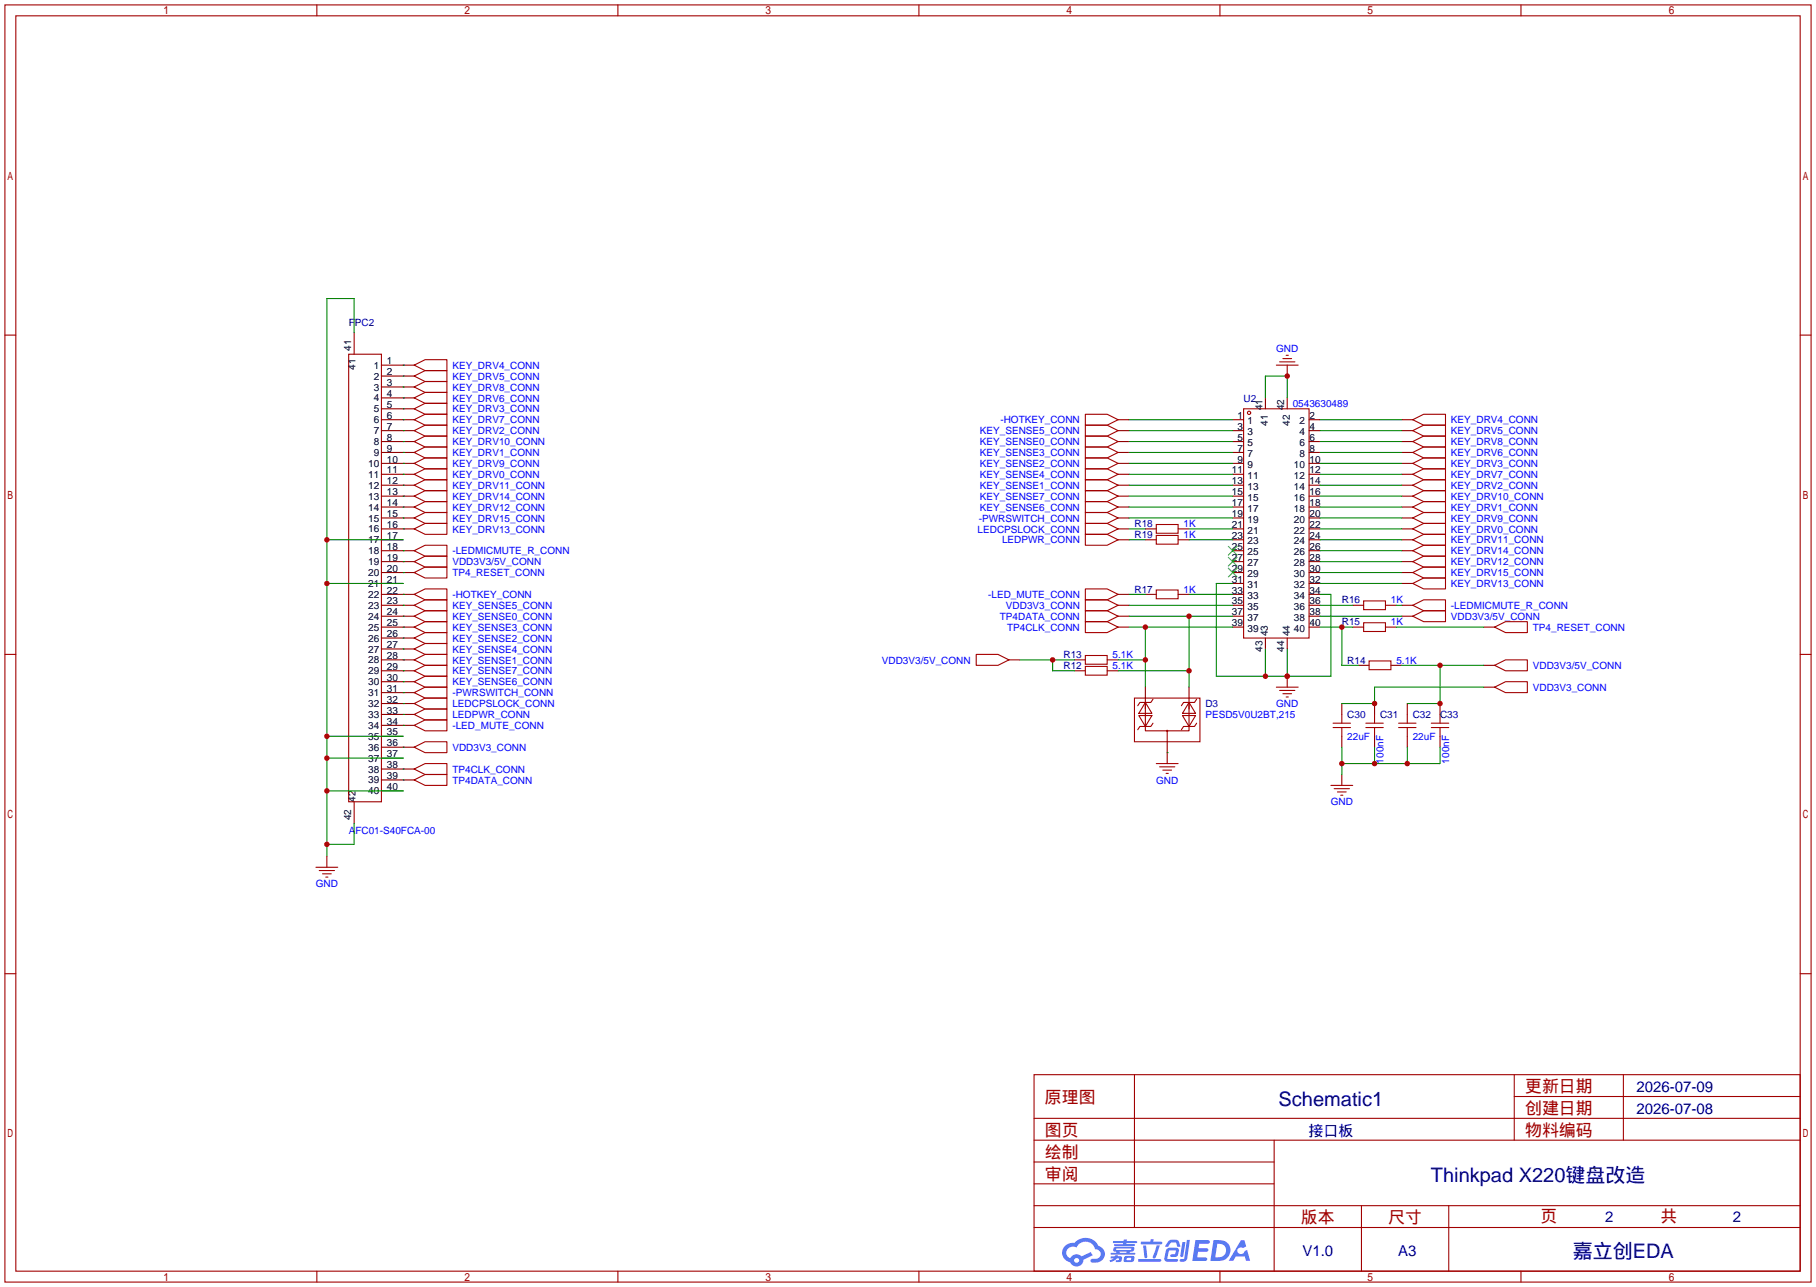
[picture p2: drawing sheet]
<svg xmlns="http://www.w3.org/2000/svg" width="423mm" height="299mm" viewBox="0 0 423 299" stroke-linecap="round" stroke-linejoin="round" font-family="sans-serif">
<g fill="none" stroke="#a10000" stroke-width=".25">
<path d="M1.1 1.1h420.4v297.2h-420.4zM3.7 3.7h415.3v292.1h-415.3zM73.7 1.1v2.6M143.8 1.1v2.6M213.9 1.1v2.6M283.9 1.1v2.6M354 1.1v2.6M1.1 78h2.6M419 78h2.5M1.1 152.3h2.6M419 152.3h2.5M1.1 226.6h2.6"/>
<path d="M419 226.6h2.5M240.7 250.1h178.3v45.7h-178.3zM264 250.1v35.5M352.4 250.1v15.2M352.4 255.1h66.6M377.8 250.1v15.2M240.7 270.4h55.8M240.7 265.3h178.3M240.7 275.5h55.8M240.7 260.2h178.3M296.5 265.3v30.5M73.7 295.8v2.5"/>
<path d="M143.8 295.8v2.5M213.9 295.8v2.5M240.7 285.6h178.3M240.7 280.5h178.3M283.9 295.8v2.5M316.9 280.5v15.3M337.2 280.5v15.3M354 295.8v2.5"/>
</g>
<g fill="#5487ff">
<path d="M278.2 288.5h2.7a.48 .48 0 0 1 .7 .5 .48 .48 0 0 1-.7 .4h-1.8l-.1 1h1.8a.43 .43 0 0 1 .4 .5 .43 .43 0 0 1-.4 .4h-2l-.2 1.3h1.7a.45 .45 0 0 1 .6 .2 .45 .45 0 0 1-.1 .6h-3.3z"/>
<path d="M288.8 288.6h.8l.4 1.4-.7 .4a.84 .84 0 0 0-1.2 .2 .84 .84 0 0 0 .3 1.2 .84 .84 0 0 0 1.2-.4l.1-.3 .6-.3 .7 2.6h-1l-.3-1h-2.1l-.6 1h-1z"/>
<path d="M275.2 289h.7l-.5 3.2a.36 .36 0 0 1-.4 .3 .36 .36 0 0 1-.3-.3z"/>
<path d="M276.2 288.5h.7l-.6 4.3a1.13 1.13 0 0 1-1.7 .6l.1-.4 .8-.1 .1-.1z"/>
<path d="M271.9 288.8l.6-.3h1.1a.77 .77 0 0 1 .8 .5l.3 1-.1 .1h-.6l-.3-.9-.2-.1h-1l-.7 1h-.6z"/>
<path d="M271.5 290.7l.5-.4h1.7a.81 .81 0 0 1 .7 .5 .81 .81 0 0 1-.2 .9 .81 .81 0 0 1-.9 .8h-.6a.32 .32 0 0 1-.3-.4 .32 .32 0 0 1 .3-.2l.8-.1 .2-.8h-1.7l-.3 1.9 2.2 .1a.32 .32 0 0 1 .3 .3 .32 .32 0 0 1-.4 .3h-2.2l-.5-.3-.1-.5z"/>
<path d="M264.9 293h5.1a.33 .33 0 0 1 .3 .3 .33 .33 0 0 1-.4 .3h-4.9l-.1-.1z"/>
<path d="M269.2 289.8h.7l-.6 2a.98 .98 0 0 1-.7 1l-.3-.3z"/>
<path d="M266 289.8h.7l.3 2.6a.34 .34 0 0 1-.3 .4 .34 .34 0 0 1-.3-.3z"/>
<path d="M265.5 288.9h2.2l.2-.5h.6l-.1 .5h1.8a.32 .32 0 0 1 .3 .4 .32 .32 0 0 1-.3 .3h-4.5l-.2-.2z"/>
<path d="M258.5 292.3h1l.1-.2h.6l-.1 .2 .9 .1 .1 .1-.1 1-1.3 .2v-.5h.7v-.4a.68 .68 0 0 0-.9 .4l-1.1 .5-.2-.4 1-.5h-.7z"/>
<path d="M259.1 288.8h2.4l.1-.4h.7l-.1 .4h2.2l.3 .2-.3 .2h-2.2l-.1 .3h1.8l.3 .2-.3 .2h-4.5l-.1-.4h2.1v-.3h-2.2l-.2-.1z"/>
<path d="M282.4 288.5l-.7 4.9h1.7a2.5 2.5 0 0 0 3-2.5 2.5 2.5 0 0 0-3.1-2.4zM283.3 289.4a1.65 1.65 0 0 1 2 1.7 1.65 1.65 0 0 1-2.1 1.5h-.4z"/>
<path d="M259.2 290.3l-.1 .8 .7 .1 .1 .3h-1.4l.1 .4h5.4l.2-.1-.2-.3h-1.1l.1-.3a.7 .7 0 0 0 .9-.2 .7 .7 0 0 0-.1-.9h-4.1zM259.8 290.5l3.5 .1-.2 .3h-3.2zM260.6 291.2h1.6l-.1 .3h-1.5z"/>
<path d="M261.7 292.4a1.05 1.05 0 0 0 0 1.2 2.91 2.91 0 0 0 2.1-.1 .98 .98 0 0 0 .1-1.2l-1.7-.1zM262.3 292.7h.8l.1 .4-.2 .2-.8-.1z"/>
<path d="M247.9 289.9a2.23 2.23 0 0 0-.6 2.3 2.23 2.23 0 0 0 1.8 1.5 1.58 1.58 0 0 0 1.7 1 1.58 1.58 0 0 0 1.3-1.6l2.2-1-.5-.8-2.1 1a1.65 1.65 0 0 0-2.6 .5 1.47 1.47 0 0 1-.7-2.1 1.47 1.47 0 0 1 2.2-.4 2.3 2.3 0 0 1 2.3-1.4 2.3 2.3 0 0 1 2 1.8 1.12 1.12 0 0 1 1.3 1 1.12 1.12 0 0 1-1.1 1.2h-.7a.45 .45 0 0 0-.6 .4 .45 .45 0 0 0 .4 .5 2.21 2.21 0 0 0 2.3-.6 2.21 2.21 0 0 0 .5-2.2 2.13 2.13 0 0 0-1.4-1.1 3.3 3.3 0 0 0-5.5-.7l-1.2 .1zM250 293.3a.6 .6 0 0 1 1.2 0 .6 .6 0 0 1-1.2 0z"/>
</g>
<g fill="none" stroke="#a10000" stroke-width=".25">
<path d="M96.4 90l2.5-1.2h5.1v2.5h-5.1zM96.4 85l2.5-1.3h5.1v2.5h-5.1zM96.4 87.5l2.5-1.3h5.1v2.6h-5.1zM96.4 97.7l2.5-1.3h5.1v2.5h-5.1zM96.4 95.1l2.5-1.2h5.1v2.5h-5.1zM96.4 92.6l2.5-1.3h5.1v2.6h-5.1zM252.6 98.9h5.1l2.5 1.3-2.5 1.3h-5.1zM252.6 96.4h5.1l2.5 1.3-2.5 1.2h-5.1zM289.4 95.1h15.3v53.4h-15.3zM328.8 97.7l2.5-1.3h5.1v2.5h-5.1zM96.4 115.4l2.5-1.2h5.1v2.5h-5.1zM96.4 112.9l2.5-1.3h5.1v2.6h-5.1z"/>
<path d="M96.4 107.8l2.5-1.2h5.1v2.5h-5.1zM96.4 105.3l2.5-1.3h5.1v2.6h-5.1zM96.4 100.2l2.5-1.3h5.1v2.6h-5.1zM96.4 118l2.5-1.3h5.1v2.6h-5.1zM96.4 110.4l2.5-1.3h5.1v2.5h-5.1zM96.4 102.7l2.5-1.2h5.1v2.5h-5.1zM252.6 111.6h5.1l2.5 1.3-2.5 1.3h-5.1zM252.6 109.1h5.1l2.5 1.3-2.5 1.2h-5.1zM252.6 101.5h5.1l2.5 1.2-2.5 1.3h-5.1zM252.6 114.2h5.1l2.5 1.2-2.5 1.3h-5.1zM252.6 116.7h5.1l2.5 1.3-2.5 1.3h-5.1zM252.6 104h5.1l2.5 1.3-2.5 1.3h-5.1z"/>
<path d="M252.6 106.6h5.1l2.5 1.2-2.5 1.3h-5.1zM252.6 119.3h5.1l2.5 1.2-2.5 1.3h-5.1zM328.8 110.4l2.5-1.3h5.1v2.5h-5.1zM328.8 100.2l2.5-1.3h5.1v2.6h-5.1zM328.8 112.9l2.5-1.3h5.1v2.6h-5.1zM328.8 115.4l2.5-1.2h5.1v2.5h-5.1zM328.8 102.7l2.5-1.2h5.1v2.5h-5.1zM328.8 107.8l2.5-1.2h5.1v2.5h-5.1zM328.8 105.3l2.5-1.3h5.1v2.6h-5.1zM328.8 118l2.5-1.3h5.1v2.6h-5.1zM96.4 130.7l2.5-1.3h5.1v2.6h-5.1zM96.4 120.5l2.5-1.2h5.1v2.5h-5.1z"/>
<path d="M96.4 123.1l2.5-1.3h5.1v2.5h-5.1zM96.4 138.3l2.5-1.3h5.1v2.6h-5.1zM96.4 128.1l2.5-1.2h5.1v2.5h-5.1zM96.4 133.2l2.5-1.2h5.1v2.5h-5.1zM252.6 139.6h5.1l2.5 1.2-2.5 1.3h-5.1zM252.6 137h5.1l2.5 1.3-2.5 1.3h-5.1zM252.6 124.3h5.1l2.5 1.3-2.5 1.3h-5.1zM252.6 121.8h5.1l2.5 1.3-2.5 1.2h-5.1zM269.1 124.6h5.1v2h-5.1zM269.1 137.3h5.1v2h-5.1zM269.1 122h5.1v2.1h-5.1zM317.4 139.8h5.1v2.1h-5.1z"/>
<path d="M328.8 135.8l2.5-1.3h5.1v2.5h-5.1zM328.8 130.7l2.5-1.3h5.1v2.6h-5.1zM328.8 123.1l2.5-1.3h5.1v2.5h-5.1zM328.8 133.2l2.5-1.2h5.1v2.5h-5.1zM328.8 128.1l2.5-1.2h5.1v2.5h-5.1zM328.8 125.6l2.5-1.3h5.1v2.6h-5.1zM328.8 120.5l2.5-1.2h5.1v2.5h-5.1zM96.4 140.8l2.5-1.2h5.1v2.5h-5.1zM96.4 156.1l2.5-1.3h5.1v2.6h-5.1zM96.4 145.9l2.5-1.2h5.1v2.5h-5.1zM96.4 153.5l2.5-1.2h5.1v2.5h-5.1zM96.4 143.4l2.5-1.3h5.1v2.6h-5.1z"/>
<path d="M96.4 158.6l2.5-1.2h5.1v2.5h-5.1zM96.4 151l2.5-1.3h5.1v2.6h-5.1zM96.4 148.5l2.5-1.3h5.1v2.5h-5.1zM227.2 152.3h5.1l2.5 1.2-2.5 1.3h-5.1zM252.6 155.1h5.1v2h-5.1zM252.6 152.5h5.1v2.1h-5.1zM252.6 142.1h5.1l2.5 1.3-2.5 1.3h-5.1zM252.6 144.7h5.1l2.5 1.2-2.5 1.3h-5.1zM317.4 144.9h5.1v2h-5.1zM318.6 153.8h5.1v2h-5.1zM328.8 143.4l2.5-1.3h5.1v2.6h-5.1zM328.8 140.8l2.5-1.2h5.1v2.5h-5.1z"/>
<path d="M347.9 154.8l2.5-1.3h5.1v2.6h-5.1zM347.9 159.9l2.5-1.3h5.1v2.6h-5.1zM347.9 145.9l2.5-1.2h5.1v2.5h-5.1zM96.4 173.9l2.5-1.3h5.1v2.5h-5.1zM96.4 163.7l2.5-1.3h5.1v2.6h-5.1zM96.4 166.2l2.5-1.2h5.1v2.5h-5.1zM96.4 178.9l2.5-1.2h5.1v2.5h-5.1zM96.4 161.2l2.5-1.3h5.1v2.5h-5.1zM96.4 168.8l2.5-1.3h5.1v2.6h-5.1zM310.3 169.3h4M310.3 168.3h4M312.3 166.2v2.1"/>
<path d="M312.3 169.3v2M317.9 169.3h4M317.9 168.3h4M319.9 166.2v2.1M319.9 169.3v2M325.5 169.3h4.1M325.5 168.3h4.1M327.5 166.2v2.1M327.5 169.3v2M333.1 169.3h4.1M333.1 168.3h4.1M335.2 166.2v2.1"/>
<path d="M335.2 169.3v2M96.4 181.5l2.5-1.3h5.1v2.6h-5.1z"/>
<circle cx="290.7" cy="96.1" r=".38"/>
</g>
<g fill="none" stroke="#870000" stroke-width=".25">
<path d="M93.9 97.7h2.5M93.9 90h2.5M93.9 85h2.5M93.9 87.5h2.5M93.9 95.1h2.5M93.9 92.6h2.5M260.2 97.7h2.6M286.9 97.7h2.5M294.5 92.6v2.5M299.6 92.6v2.5M304.7 97.7h2.5M326.3 97.7h2.5"/>
<path d="M93.9 100.2h2.5M93.9 102.7h2.5M93.9 105.3h2.5M93.9 107.8h2.5M93.9 110.4h2.5M93.9 112.9h2.5M93.9 115.4h2.5M93.9 118h2.5M260.2 100.2h2.6M260.2 102.7h2.6M260.2 105.3h2.6M260.2 107.8h2.6"/>
<path d="M260.2 110.4h2.6M260.2 112.9h2.6M260.2 115.4h2.6M260.2 118h2.6M286.9 100.2h2.5M286.9 102.7h2.5M286.9 105.3h2.5M286.9 107.8h2.5M286.9 110.4h2.5M286.9 112.9h2.5M286.9 115.4h2.5M286.9 118h2.5"/>
<path d="M304.7 100.2h2.5M304.7 102.7h2.5M304.7 105.3h2.5M304.7 107.8h2.5M304.7 110.4h2.5M304.7 112.9h2.5M304.7 115.4h2.5M304.7 118h2.5M326.3 100.2h2.5M326.3 102.7h2.5M326.3 105.3h2.5M326.3 107.8h2.5"/>
<path d="M326.3 110.4h2.5M326.3 112.9h2.5M326.3 115.4h2.5M326.3 118h2.5M93.9 120.5h2.5M93.9 123.1h2.5M93.9 128.1h2.5M93.9 130.7h2.5M93.9 133.2h2.5M93.9 138.3h2.5M260.2 120.5h2.6M260.2 123.1h2.6"/>
<path d="M260.2 125.6h2.6M260.2 138.3h2.6M266.6 123.1h2.5M266.6 125.6h2.5M266.6 138.3h2.5M274.2 123.1h2.5M274.2 125.6h2.5M274.2 138.3h2.5M286.9 120.5h2.5M286.9 123.1h2.5M286.9 125.6h2.5M286.9 128.1h2.5"/>
<path d="M286.9 130.7h2.5M286.9 133.2h2.5M286.9 135.8h2.5M286.9 138.3h2.5M304.7 120.5h2.5M304.7 123.1h2.5M304.7 125.6h2.5M304.7 128.1h2.5M304.7 130.7h2.5M304.7 133.2h2.5M304.7 135.8h2.5M304.7 138.3h2.5"/>
<path d="M326.3 120.5h2.5M326.3 123.1h2.5M326.3 125.6h2.5M326.3 128.1h2.5M326.3 130.7h2.5M326.3 133.2h2.5M326.3 135.8h2.5M93.9 140.8h2.5M93.9 143.4h2.5M93.9 145.9h2.5M93.9 156.1h2.5M93.9 153.5h2.5"/>
<path d="M93.9 158.6h2.5M93.9 151h2.5M93.9 148.5h2.5M234.8 153.5h2.6M250.1 156.1h2.5M250.1 153.5h2.5M257.7 156.1h2.5M257.7 153.5h2.5M260.2 140.8h2.6M260.2 143.4h2.6M260.2 145.9h2.6M286.9 140.8h2.5"/>
<path d="M286.9 143.4h2.5M286.9 145.9h2.5M294.5 148.5v2.5M299.6 148.5v2.5M304.7 140.8h2.5M304.7 143.4h2.5M304.7 145.9h2.5M314.8 140.8h2.6M314.8 145.9h2.6M316.1 154.8h2.5M322.5 140.8h2.5M322.5 145.9h2.5"/>
<path d="M323.7 154.8h2.6M326.3 140.8h2.5M326.3 143.4h2.5M345.3 145.9h2.6M345.3 154.8h2.6M345.3 159.9h2.6M93.9 173.9h2.5M93.9 163.7h2.5M93.9 166.2h2.5M93.9 178.9h2.5M93.9 161.2h2.5M93.9 168.8h2.5"/>
<path d="M312.3 163.7v2.5M312.3 171.3v2.6M319.9 163.7v2.5M319.9 171.3v2.6M327.5 163.7v2.5M327.5 171.3v2.6M335.2 163.7v2.5M335.2 171.3v2.6M93.9 181.5h2.5"/>
</g>
<path d="M285.9 127.1l2 2.1M285.9 129.7l2 2M285.9 132.2l2 2M287.9 127.1l-2 2.1M287.9 129.7l-2 2M287.9 132.2l-2 2" fill="none" stroke="#3c3" stroke-width=".25"/>
<path d="M286.9 135.8h-3.8v21.6h26.7v-19.1h-2.6M294.5 151v6.4M299.6 151v6.4" fill="none" stroke="#008700" stroke-width=".25"/>
<g fill="#c00">
<circle cx="299.6" cy="157.4" r=".63"/>
<circle cx="294.5" cy="157.4" r=".63"/>
</g>
<path d="M299.6 157.4v2.5" fill="none" stroke="#870000" stroke-width=".25"/>
<circle cx="299.6" cy="157.4" r=".63" fill="#c00"/>
<path d="M297.1 159.9h5M269.1 177.7h5.1M269.9 178.4h3.5M270.6 179.2h2.1M271.4 180h.5M297.8 160.7h3.6M298.6 161.4h2M299.3 162.2h.5M309.8 182.8h5M310.5 183.5h3.6M311.3 184.3h2M312 185h.5" fill="none" stroke="#a10000" stroke-width=".25"/>
<path d="M299.6 85v2.5M271.7 175.1v2.6M312.3 180.2v2.6" fill="none" stroke="#870000" stroke-width=".25"/>
<path d="M294.5 92.6v-5.1h5.1v5.1" fill="none" stroke="#008700" stroke-width=".25"/>
<circle cx="299.6" cy="87.5" r=".63" fill="#c00"/>
<path d="M297.1 85h5M297.8 84.2h3.6M298.6 83.4h2M299.3 82.7h.5" fill="none" stroke="#a10000" stroke-width=".25"/>
<g fill="none" stroke="#008700" stroke-width=".25">
<path d="M262.8 97.7h24.1M307.2 97.7h19.1M262.8 100.2h24.1M307.2 100.2h19.1M307.2 102.7h19.1M307.2 105.3h19.1M307.2 107.8h19.1M307.2 110.4h19.1M307.2 112.9h19.1M307.2 115.4h19.1M307.2 118h19.1M307.2 120.5h19.1"/>
<path d="M307.2 123.1h19.1M307.2 125.6h19.1M307.2 128.1h19.1M307.2 130.7h19.1M307.2 133.2h19.1M307.2 135.8h19.1M307.2 140.8h7.6M307.2 143.4h19.1M307.2 145.9h7.6M312.3 145.9v8.9h3.8M325 140.8h1.3M325 145.9h20.3"/>
</g>
<circle cx="312.3" cy="145.9" r=".63" fill="#c00"/>
<path d="M260.2 156.1h16.5M262.8 143.4h24.1M276.7 143.4v16.5" fill="none" stroke="#008700" stroke-width=".25"/>
<g fill="#c00">
<circle cx="276.7" cy="156.1" r=".63"/>
<circle cx="276.7" cy="143.4" r=".63"/>
</g>
<path d="M260.2 153.5h6.4M262.8 145.9h24.1M266.6 145.9v14" fill="none" stroke="#008700" stroke-width=".25"/>
<g fill="#c00">
<circle cx="266.6" cy="145.9" r=".63"/>
<circle cx="266.6" cy="153.5" r=".63"/>
</g>
<g fill="none" stroke="#008700" stroke-width=".25">
<path d="M262.8 102.7h24.1M262.8 105.3h24.1M262.8 107.8h24.1M262.8 110.4h24.1M262.8 112.9h24.1M262.8 115.4h24.1M262.8 118h24.1M262.8 138.3h3.8M262.8 125.6h3.8M262.8 123.1h3.8M262.8 120.5h24.1M276.7 138.3h10.2"/>
<path d="M276.7 125.6h10.2M276.7 123.1h10.2M237.4 153.5h12.7M245 153.5v2.6h5.1M262.8 140.8h24.1"/>
</g>
<g fill="none" stroke="#a10000" stroke-width=".25">
<path d="M264 162.4h15.3v10.2h-15.3zM265 166.5h3.1l-1.5 2.5zM266.6 163.4l1.5 2.6h-3.1zM266.6 163.4v6.7h10.1v-6.4M266.6 162.4v2.6M268.4 162.7l-.6 .7h-2.5l-.5 .8M268.4 168.3l-.6 .7h-2.5l-.5 .8M271.7 170.1v2.5M275.2 166.5h3.1l-1.6 2.5zM276.7 163.4l1.6 2.6h-3.1zM276.7 162.4v2.6M278.5 162.7l-.5 .7h-2.5l-.5 .8"/>
<path d="M278.5 168.3l-.5 .7h-2.5l-.5 .8"/>
<circle cx="271.7" cy="170.1" r=".13"/>
</g>
<path d="M266.6 159.9v2.5M276.7 159.9v2.5M271.7 172.6v2.5" fill="none" stroke="#870000" stroke-width=".25"/>
<circle cx="245" cy="153.5" r=".63" fill="#c00"/>
<path d="M345.3 159.9h-25.4v3.8h-7.6" fill="none" stroke="#008700" stroke-width=".25"/>
<circle cx="319.9" cy="163.7" r=".63" fill="#c00"/>
<path d="M326.3 154.8h19M335.2 154.8v8.9h-7.7" fill="none" stroke="#008700" stroke-width=".25"/>
<g fill="#c00">
<circle cx="335.2" cy="163.7" r=".63"/>
<circle cx="335.2" cy="154.8" r=".63"/>
</g>
<path d="M312.3 173.9v6.3M319.9 173.9v3.8M327.5 173.9v3.8M335.2 173.9v3.8h-22.9" fill="none" stroke="#008700" stroke-width=".25"/>
<g fill="#c00">
<circle cx="327.5" cy="177.7" r=".63"/>
<circle cx="319.9" cy="177.7" r=".63"/>
<circle cx="312.3" cy="177.7" r=".63"/>
</g>
<path d="M82.4 77.3v-7.8h-6.3v129.8M76.1 135.8h17.8M76.1 125.6h17.8M76.1 176.4h17.8M76.1 171.3h17.8M271.7 175.1h.1M76.1 184h17.8M82.4 191.6v4.9h-6.3" fill="none" stroke="#008700" stroke-width=".25"/>
<g fill="none" stroke="#870000" stroke-width=".25">
<path d="M82.4 77.3v5.1M88.8 85h5.1M88.8 87.5h5.1M88.8 90h5.1M88.8 92.6h5.1M88.8 95.1h5.1M88.8 97.7h5.1M88.8 100.2h5.1M88.8 102.7h5.1M88.8 105.3h5.1M88.8 107.8h5.1M88.8 110.4h5.1"/>
<path d="M88.8 112.9h5.1M88.8 115.4h5.1M88.8 118h5.1M88.8 120.5h5.1M88.8 123.1h5.1M88.8 125.6h5.1M88.8 128.1h5.1M88.8 130.7h5.1M88.8 133.2h5.1M88.8 135.8h5.1M88.8 138.3h5.1M88.8 140.8h5.1"/>
<path d="M88.8 143.4h5.1M88.8 145.9h5.1M88.8 148.5h5.1M88.8 151h5.1M88.8 153.5h5.1M88.8 158.6h5.1M88.8 156.1h5.1M88.8 161.2h5.1M88.8 163.7h5.1M88.8 166.2h5.1M88.8 168.8h5.1M88.8 171.3h5.1"/>
<path d="M88.8 173.9h5.1M88.8 176.4h5.1M88.8 178.9h5.1M82.4 186.6v5M88.8 181.5h5.1M88.8 184h5.1"/>
</g>
<path d="M81.2 82.4h7.6v104.2h-7.6z" fill="none" stroke="#a10000" stroke-width=".25"/>
<g fill="#c00">
<circle cx="76.1" cy="196.5" r=".63"/>
<circle cx="76.1" cy="184" r=".63"/>
<circle cx="76.1" cy="176.4" r=".63"/>
<circle cx="76.1" cy="171.3" r=".63"/>
<circle cx="76.1" cy="135.8" r=".63"/>
<circle cx="76.1" cy="125.6" r=".63"/>
</g>
<path d="M76.1 199.3v2.5" fill="none" stroke="#870000" stroke-width=".25"/>
<path d="M73.5 201.8h5.1M74.3 202.6h3.6M75.1 203.3h2M75.8 204.1h.5" fill="none" stroke="#a10000" stroke-width=".25"/>
<g fill="none" stroke="#008700" stroke-width=".25">
<path d="M93.9 85h.1M93.9 87.5h.1M93.9 90h.1M93.9 92.6h.1M93.9 95.1h.1M93.9 97.7h.1M93.9 100.2h.1M93.9 102.7h.1M93.9 105.3h.1M93.9 107.8h.1M93.9 110.4h.1M93.9 112.9h.1"/>
<path d="M93.9 115.4h.1M93.9 118h.1M93.9 120.5h.1M93.9 123.1h.1M93.9 128.1h.1M93.9 130.7h.1M93.9 133.2h.1M93.9 138.3h.1M93.9 140.8h.1M93.9 143.4h.1M93.9 145.9h.1M93.9 148.5h.1"/>
<path d="M93.9 151h.1M93.9 153.5h.1M93.9 158.6h.1M93.9 156.1h.1M93.9 161.2h.1M93.9 163.7h.1M93.9 166.2h.1M93.9 168.8h.1M93.9 173.9h.1M93.9 178.9h.1M93.9 181.5h.1"/>
</g>
<g font-size="4.7" fill="#000080">
<text x="297.6" y="257.3">Schematic1</text>
<text x="333" y="275">Thinkpad X220键盘改造</text>
<text x="366.1" y="292.8">嘉立创EDA</text>
</g>
<g font-size="3.9" fill="#a00000">
<text x="243.2" y="256.7">原理图</text>
<text x="355" y="254.2">更新日期</text>
<text x="355" y="259.3">创建日期</text>
<text x="243.2" y="269.4">绘制</text>
<text x="243.2" y="264.4">图页</text>
<text x="355" y="264.4">物料编码</text>
<text x="243.2" y="274.5">审阅</text>
<text x="302.8" y="284.7">版本</text>
<text x="323.1" y="284.7">尺寸</text>
<text x="358.5" y="284.4">页</text>
<text x="386.5" y="284.4">共</text>
</g>
<g font-size="3.5" fill="#000080">
<text x="380.9" y="254.1">2026-07-09</text>
<text x="380.9" y="259.2">2026-07-08</text>
<text x="304.5" y="264.2">接口板</text>
<text x="373.6" y="284.3">2</text>
<text x="403.3" y="284.3">2</text>
<text x="303.1" y="292.2">V1.0</text>
<text x="325.4" y="292.2">A3</text>
</g>
<g font-size="2.3" fill="#000080">
<text x="81.2" y="75.9">FPC2</text>
<text x="289.4" y="93.4">U2</text>
<text x="264" y="125.2">R19</text>
<text x="264" y="122.6">R18</text>
<text x="264" y="137.9">R17</text>
<text x="312.3" y="140.4">R16</text>
<text x="312.3" y="145.5">R15</text>
<text x="247.5" y="155.7">R12</text>
<text x="247.5" y="153.1">R13</text>
<text x="313.6" y="154.4">R14</text>
<text x="280.5" y="164.5">D3</text>
<text x="313.6" y="167.1">C30</text>
<text x="321.2" y="167.1">C31</text>
<text x="328.8" y="167.1">C32</text>
<text x="335.2" y="167.1">C33</text>
</g>
<g font-size="2.3">
<text x="81.7" y="81.6" transform="rotate(-90 81.7 81.6)">41</text>
<text x="82.8" y="86" transform="rotate(-90 82.8 86)">41</text>
<text x="87" y="85.8">1</text>
<text x="87" y="88.3">2</text>
<text x="90" y="84.8">1</text>
<text x="90" y="87.3">2</text>
<text x="90" y="89.9">3</text>
<text x="87" y="90.9">3</text>
<text x="87" y="93.4">4</text>
<text x="87" y="95.9">5</text>
<text x="90" y="92.4">4</text>
<text x="90" y="94.9">5</text>
<text x="293.8" y="95.5" transform="rotate(-90 293.8 95.5)">41</text>
<text x="298.9" y="95.5" transform="rotate(-90 298.9 95.5)">42</text>
<text x="87" y="98.5">6</text>
<text x="87" y="101">7</text>
<text x="90" y="97.5">6</text>
<text x="90" y="100">7</text>
<text x="288" y="97.5">1</text>
<text x="288" y="100">3</text>
<text x="290.4" y="98.7">1</text>
<text x="290.4" y="101.3">3</text>
<text x="295.1" y="99.1" transform="rotate(-90 295.1 99.1)">41</text>
<text x="300.2" y="99.1" transform="rotate(-90 300.2 99.1)">42</text>
<text x="302.4" y="98.7">2</text>
<text x="302.4" y="101.3">4</text>
<text x="304.8" y="97.5">2</text>
<text x="304.8" y="100">4</text>
<text x="87" y="103.6">8</text>
<text x="87" y="106.1">9</text>
<text x="90" y="102.6">8</text>
<text x="90" y="105.1">9</text>
<text x="90" y="107.6">10</text>
<text x="288" y="102.6">5</text>
<text x="288" y="105.1">7</text>
<text x="288" y="107.6">9</text>
<text x="290.4" y="103.8">5</text>
<text x="290.4" y="106.4">7</text>
<text x="302.4" y="103.8">6</text>
<text x="302.4" y="106.4">8</text>
<text x="304.8" y="102.6">6</text>
<text x="304.8" y="105.1">8</text>
<text x="304.8" y="107.6">10</text>
<text x="85.7" y="108.6">10</text>
<text x="85.7" y="111.2">11</text>
<text x="85.7" y="113.7">12</text>
<text x="90" y="110.2">11</text>
<text x="90" y="112.7">12</text>
<text x="286.7" y="110.2">11</text>
<text x="286.7" y="112.7">13</text>
<text x="290.4" y="108.9">9</text>
<text x="290.4" y="111.4">11</text>
<text x="290.4" y="114">13</text>
<text x="301.1" y="108.9">10</text>
<text x="301.1" y="111.4">12</text>
<text x="301.1" y="114">14</text>
<text x="304.8" y="110.2">12</text>
<text x="304.8" y="112.7">14</text>
<text x="85.7" y="116.3">13</text>
<text x="85.7" y="118.8">14</text>
<text x="90" y="115.3">13</text>
<text x="90" y="117.8">14</text>
<text x="286.7" y="115.3">15</text>
<text x="286.7" y="117.8">17</text>
<text x="290.4" y="116.5">15</text>
<text x="290.4" y="119.1">17</text>
<text x="301.1" y="116.5">16</text>
<text x="301.1" y="119.1">18</text>
<text x="304.8" y="115.3">16</text>
<text x="304.8" y="117.8">18</text>
<text x="85.7" y="121.3">15</text>
<text x="85.7" y="123.9">16</text>
<text x="90" y="120.3">15</text>
<text x="90" y="122.9">16</text>
<text x="90" y="125.4">17</text>
<text x="286.7" y="120.3">19</text>
<text x="286.7" y="122.9">21</text>
<text x="286.7" y="125.4">23</text>
<text x="290.4" y="121.6">19</text>
<text x="290.4" y="124.1">21</text>
<text x="301.1" y="121.6">20</text>
<text x="301.1" y="124.1">22</text>
<text x="304.8" y="120.3">20</text>
<text x="304.8" y="122.9">22</text>
<text x="304.8" y="125.4">24</text>
<text x="85.7" y="126.4">17</text>
<text x="85.7" y="129">18</text>
<text x="85.7" y="131.5">19</text>
<text x="90" y="128">18</text>
<text x="90" y="130.5">19</text>
<text x="286.7" y="128">25</text>
<text x="286.7" y="130.5">27</text>
<text x="290.4" y="126.7">23</text>
<text x="290.4" y="129.2">25</text>
<text x="290.4" y="131.8">27</text>
<text x="301.1" y="126.7">24</text>
<text x="301.1" y="129.2">26</text>
<text x="301.1" y="131.8">28</text>
<text x="304.8" y="128">26</text>
<text x="304.8" y="130.5">28</text>
<text x="85.7" y="134">20</text>
<text x="85.7" y="136.6">21</text>
<text x="90" y="133">20</text>
<text x="90" y="135.6">21</text>
<text x="286.7" y="133">29</text>
<text x="286.7" y="135.6">31</text>
<text x="290.4" y="134.3">29</text>
<text x="290.4" y="136.8">31</text>
<text x="301.1" y="134.3">30</text>
<text x="301.1" y="136.8">32</text>
<text x="304.8" y="133">30</text>
<text x="304.8" y="135.6">32</text>
<text x="85.7" y="139.1">22</text>
<text x="85.7" y="141.7">23</text>
<text x="90" y="138.1">22</text>
<text x="90" y="140.7">23</text>
<text x="90" y="143.2">24</text>
<text x="286.7" y="138.1">33</text>
<text x="286.7" y="140.7">35</text>
<text x="286.7" y="143.2">37</text>
<text x="290.4" y="139.4">33</text>
<text x="290.4" y="141.9">35</text>
<text x="301.1" y="139.4">34</text>
<text x="301.1" y="141.9">36</text>
<text x="304.8" y="138.1">34</text>
<text x="304.8" y="140.7">36</text>
<text x="304.8" y="143.2">38</text>
<text x="85.7" y="144.2">24</text>
<text x="85.7" y="146.7">25</text>
<text x="85.7" y="149.3">26</text>
<text x="90" y="145.7">25</text>
<text x="90" y="148.3">26</text>
<text x="286.7" y="145.7">39</text>
<text x="290.4" y="144.5">37</text>
<text x="290.4" y="147">39</text>
<text x="295.1" y="148" transform="rotate(-90 295.1 148)">43</text>
<text x="300.2" y="148" transform="rotate(-90 300.2 148)">44</text>
<text x="301.1" y="144.5">38</text>
<text x="301.1" y="147">40</text>
<text x="304.8" y="145.7">40</text>
<text x="85.7" y="151.8">27</text>
<text x="85.7" y="154.4">28</text>
<text x="90" y="150.8">27</text>
<text x="90" y="153.4">28</text>
<text x="90" y="155.9">29</text>
<text x="293.8" y="151.7" transform="rotate(-90 293.8 151.7)">43</text>
<text x="298.9" y="151.7" transform="rotate(-90 298.9 151.7)">44</text>
<text x="85.7" y="159.4">30</text>
<text x="85.7" y="156.9">29</text>
<text x="85.7" y="162">31</text>
<text x="90" y="158.4">30</text>
<text x="90" y="161">31</text>
<text x="85.7" y="164.5">32</text>
<text x="85.7" y="167.1">33</text>
<text x="90" y="163.5">32</text>
<text x="90" y="166.1">33</text>
<text x="85.7" y="169.6">34</text>
<text x="85.7" y="172.1">35</text>
<text x="90" y="168.6">34</text>
<text x="90" y="171.1">35</text>
<text x="90" y="173.7">36</text>
<text x="85.7" y="174.7">36</text>
<text x="85.7" y="177.2">37</text>
<text x="85.7" y="179.8">38</text>
<text x="90" y="176.2">37</text>
<text x="90" y="178.8">38</text>
<text x="85.7" y="182.3">39</text>
<text x="85.7" y="184.8">40</text>
<text x="90" y="181.3">39</text>
<text x="90" y="183.8">40</text>
<text x="81.7" y="190.9" transform="rotate(-90 81.7 190.9)">42</text>
<text x="82.8" y="186.5" transform="rotate(-90 82.8 186.5)">42</text>
</g>
<g font-size="2.3" fill="#00f">
<text x="297" y="82">GND</text>
<text x="105.3" y="85.8">KEY_DRV4_CONN</text>
<text x="105.3" y="88.3">KEY_DRV5_CONN</text>
<text x="105.3" y="90.9">KEY_DRV8_CONN</text>
<text x="105.3" y="96">KEY_DRV3_CONN</text>
<text x="105.3" y="93.4">KEY_DRV6_CONN</text>
<text x="300.9" y="94.7">0543630489</text>
<text x="105.3" y="101">KEY_DRV2_CONN</text>
<text x="105.3" y="98.5">KEY_DRV7_CONN</text>
<text x="228" y="101">KEY_SENSE5_CONN</text>
<text x="232.8" y="98.5">-HOTKEY_CONN</text>
<text x="337.7" y="101">KEY_DRV5_CONN</text>
<text x="337.7" y="98.5">KEY_DRV4_CONN</text>
<text x="105.3" y="106.1">KEY_DRV1_CONN</text>
<text x="105.3" y="103.6">KEY_DRV10_CONN</text>
<text x="228" y="103.6">KEY_SENSE0_CONN</text>
<text x="228" y="106.1">KEY_SENSE3_CONN</text>
<text x="337.7" y="103.6">KEY_DRV8_CONN</text>
<text x="337.7" y="106.1">KEY_DRV6_CONN</text>
<text x="105.3" y="113.7">KEY_DRV11_CONN</text>
<text x="105.3" y="108.7">KEY_DRV9_CONN</text>
<text x="105.3" y="111.2">KEY_DRV0_CONN</text>
<text x="228" y="113.7">KEY_SENSE1_CONN</text>
<text x="228" y="111.2">KEY_SENSE4_CONN</text>
<text x="228" y="108.7">KEY_SENSE2_CONN</text>
<text x="337.7" y="111.2">KEY_DRV7_CONN</text>
<text x="337.7" y="113.7">KEY_DRV2_CONN</text>
<text x="337.7" y="108.7">KEY_DRV3_CONN</text>
<text x="105.3" y="116.3">KEY_DRV14_CONN</text>
<text x="105.3" y="118.8">KEY_DRV12_CONN</text>
<text x="228" y="116.3">KEY_SENSE7_CONN</text>
<text x="228" y="118.8">KEY_SENSE6_CONN</text>
<text x="337.7" y="116.3">KEY_DRV10_CONN</text>
<text x="337.7" y="118.8">KEY_DRV1_CONN</text>
<text x="105.3" y="121.4">KEY_DRV15_CONN</text>
<text x="105.3" y="123.9">KEY_DRV13_CONN</text>
<text x="227.5" y="123.9">LEDCPSLOCK_CONN</text>
<text x="227.8" y="121.4">-PWRSWITCH_CONN</text>
<text x="275.5" y="125.2">1K</text>
<text x="275.5" y="122.6">1K</text>
<text x="337.7" y="123.9">KEY_DRV0_CONN</text>
<text x="337.7" y="121.4">KEY_DRV9_CONN</text>
<text x="105.3" y="131.5">VDD3V3/5V_CONN</text>
<text x="105.3" y="129">-LEDMICMUTE_R_CONN</text>
<text x="233.2" y="126.4">LEDPWR_CONN</text>
<text x="337.7" y="131.5">KEY_DRV12_CONN</text>
<text x="337.7" y="129">KEY_DRV14_CONN</text>
<text x="337.7" y="126.4">KEY_DRV11_CONN</text>
<text x="105.3" y="134.1">TP4_RESET_CONN</text>
<text x="275.5" y="137.9">1K</text>
<text x="337.7" y="136.6">KEY_DRV13_CONN</text>
<text x="337.7" y="134.1">KEY_DRV15_CONN</text>
<text x="105.3" y="141.7">KEY_SENSE5_CONN</text>
<text x="105.3" y="139.1">-HOTKEY_CONN</text>
<text x="230" y="139.1">-LED_MUTE_CONN</text>
<text x="234.1" y="141.7">VDD3V3_CONN</text>
<text x="323.7" y="140.4">1K</text>
<text x="337.7" y="141.7">-LEDMICMUTE_R_CONN</text>
<text x="105.3" y="146.8">KEY_SENSE3_CONN</text>
<text x="105.3" y="144.2">KEY_SENSE0_CONN</text>
<text x="105.3" y="149.3">KEY_SENSE2_CONN</text>
<text x="232.7" y="144.2">TP4DATA_CONN</text>
<text x="234.4" y="146.8">TP4CLK_CONN</text>
<text x="323.7" y="145.5">1K</text>
<text x="337.7" y="144.2">VDD3V3/5V_CONN</text>
<text x="356.7" y="146.8">TP4_RESET_CONN</text>
<text x="105.3" y="154.4">KEY_SENSE1_CONN</text>
<text x="105.3" y="151.8">KEY_SENSE4_CONN</text>
<text x="205.2" y="154.4">VDD3V3/5V_CONN</text>
<text x="259" y="155.7">5.1K</text>
<text x="259" y="153.1">5.1K</text>
<text x="325" y="154.4">5.1K</text>
<text x="356.7" y="155.7">VDD3V3/5V_CONN</text>
<text x="105.3" y="156.9">KEY_SENSE7_CONN</text>
<text x="105.3" y="159.5">KEY_SENSE6_CONN</text>
<text x="356.7" y="160.7">VDD3V3_CONN</text>
<text x="105.3" y="164.5">LEDCPSLOCK_CONN</text>
<text x="105.3" y="167.1">LEDPWR_CONN</text>
<text x="105.3" y="162">-PWRSWITCH_CONN</text>
<text x="280.5" y="167.1">PESD5V0U2BT,215</text>
<text x="297" y="164.5">GND</text>
<text x="105.3" y="169.6">-LED_MUTE_CONN</text>
<text x="313.6" y="172.2">22uF</text>
<text x="328.8" y="172.2">22uF</text>
<text x="105.3" y="174.7">VDD3V3_CONN</text>
<text x="105.3" y="179.8">TP4CLK_CONN</text>
<text x="322" y="177.7" transform="rotate(-90 322 177.7)">100nF</text>
<text x="337.3" y="177.7" transform="rotate(-90 337.3 177.7)">100nF</text>
<text x="105.3" y="182.3">TP4DATA_CONN</text>
<text x="269.1" y="182.3">GND</text>
<text x="309.7" y="187.4">GND</text>
<text x="81.2" y="194">AFC01-S40FCA-00</text>
<text x="73.5" y="206.5">GND</text>
</g>
</svg>
